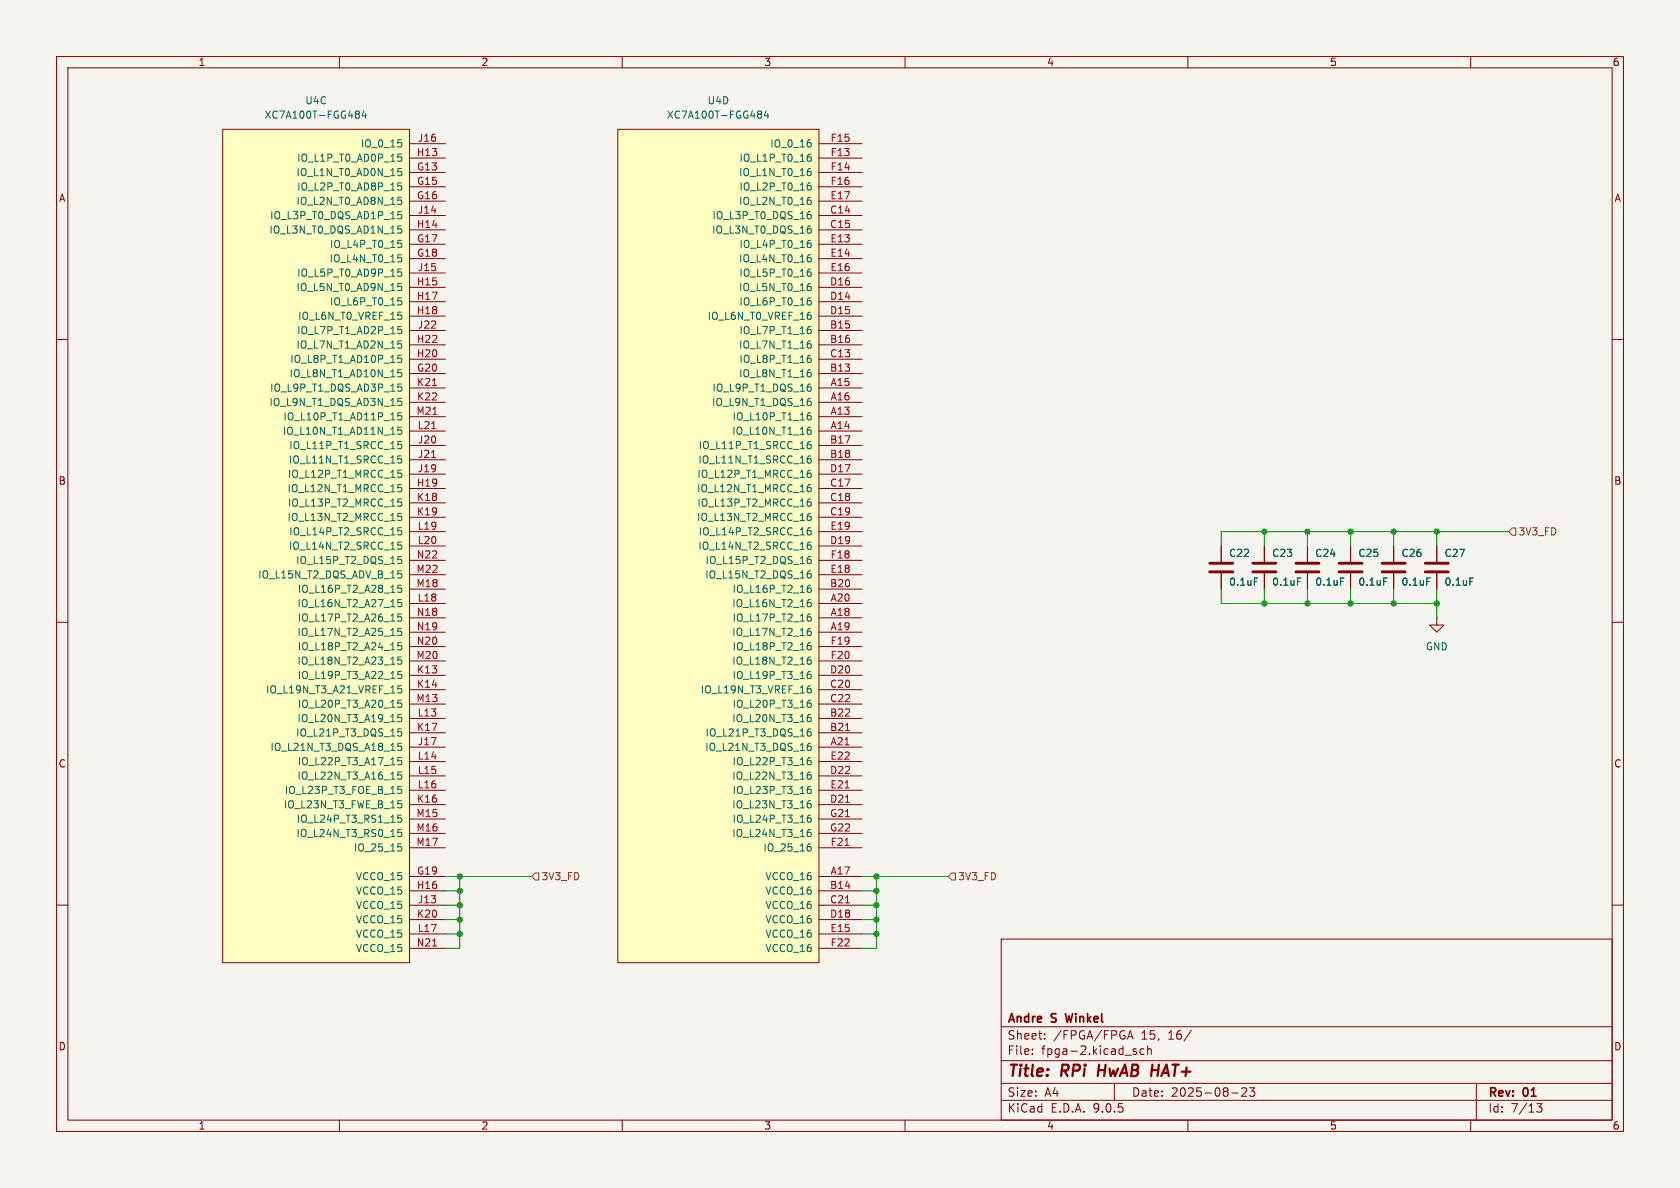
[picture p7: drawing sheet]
<svg xmlns="http://www.w3.org/2000/svg" width="297mm" height="210mm" viewBox="0 0 297 210" stroke-linecap="round" stroke-linejoin="round" font-family="sans-serif">
<path d="M0 0h297v210h-297z" fill="#f5f4ef" stroke="#f5f4ef" stroke-width=".18"/>
<g fill="none" stroke="#840000" stroke-width=".18">
<path d="M10 10h277v190h-277zM12 12h273v186h-273zM60 10v2M110 10v2M160 10v2M210 10v2M260 10v2M10 60h2M285 60h2M215.9 96.5v2.8M223.5 96.5v2.8M231.1 96.5v2.8"/>
<path d="M238.8 96.5v2.8M246.4 96.5v2.8M254 96.5v2.8M10 110h2M215.9 101.3v2.8M223.5 101.3v2.8M231.1 101.3v2.8M238.8 101.3v2.8M246.4 101.3v2.8M254 109.2v1.3h1.3l-1.3 1.3-1.3-1.3h1.3M254 109.2h.1M254 101.3v2.8"/>
<path d="M285 110h2M10 160h2M177 166h108v32h-108zM285 160h2M60 198v2M110 198v2M160 198v2M177 194.5h108M177 191.5h108M177 187.5h108M177 181.5h108M182.5 186.3v.1"/>
<path d="M182.5 185.5v.1M184.7 183.6v.1M184.7 182.8v.1M197 191.5v3M199.3 183.7l.5-1.5 .5 1.5M199.5 183.3h.7M200.4 185.8l.5 .2 .1 .1-.1 .2-.4 .1M200.4 185.5h.5M202.2 185.5l-.4-.1-.3 .3v.4l.2 .2h.5M202.9 185.5l.2-.1 .4 .1v.9M202.9 184.9v1.5M210 198v2"/>
<path d="M210.6 182.1l-1.3 2M217.7 193.2h1.2M219.5 192.4l.6-.1 .2 .1 .1 .3-.9 1.1h.9M220.9 192.3h.9l-.5 .6 .4 .1v.7l-.2 .1h-.4l-.2-.1M260 198v2M261 191.5v6.5M271.7 195.1h.9l-.5 .6 .4 .1v.7l-.2 .1-.6-.1"/>
</g>
<path d="M194.3 188.2l-.2 2" fill="none" stroke="#840000" stroke-width=".4"/>
<path d="M188.3 179.2l.4 1.5" fill="none" stroke="#840000" stroke-width=".3"/>
<path d="M213.9 99.6h4M221.5 99.6h4.1M229.1 99.6h4.1M236.7 99.6h4.1M244.3 99.6h4.1M252 99.6h4M213.9 101.1h4M221.5 101.1h4.1M229.1 101.1h4.1M236.7 101.1h4.1M244.3 101.1h4.1M252 101.1h4" fill="none" stroke="#840000" stroke-width=".51"/>
<path d="M221.8 102.2h.6M229.4 102.2h.6M237 102.2h.6M244.6 102.2h.6M252.2 102.2h.6M259.9 102.2h.6" fill="none" stroke="#006464" stroke-width=".18"/>
<path d="M39.4 22.9h33v147.3h-33z" fill="#ffffc2"/>
<g fill="none" stroke="#840000" stroke-width=".18">
<path d="M39.4 22.9h33v147.3h-33zM72.4 25.4h6.3M72.4 27.9h6.3M72.4 30.5h6.3M72.4 33h6.3M72.4 35.6h6.3M72.4 38.1h6.3M72.4 40.6h6.3M72.4 43.2h6.3M72.4 45.7h6.3M72.4 48.3h6.3M72.4 50.8h6.3"/>
<path d="M72.4 53.3h6.3M72.4 55.9h6.3M72.4 58.4h6.3M72.4 61h6.3M72.4 63.5h6.3M72.4 66h6.3M72.4 68.6h6.3M72.4 71.1h6.3M72.4 73.7h6.3M72.4 76.2h6.3M72.4 78.7h6.3M72.4 81.3h6.3"/>
<path d="M72.4 83.8h6.3M72.4 86.4h6.3M72.4 88.9h6.3M72.4 91.4h6.3M72.4 94h6.3M72.4 96.5h6.3M72.4 99.1h6.3M72.4 101.6h6.3M72.4 104.1h6.3M72.4 106.7h6.3M72.4 109.2h6.3M72.4 111.8h6.3"/>
<path d="M72.4 114.3h6.3M72.4 116.8h6.3M72.4 119.4h6.3M72.4 121.9h6.3M72.4 124.5h6.3M72.4 127h6.3M72.4 129.5h6.3M72.4 132.1h6.3M72.4 134.6h6.3M72.4 137.2h6.3M72.4 139.7h6.3M72.4 142.2h6.3"/>
<path d="M72.4 144.8h6.3M72.4 147.3h6.3M72.4 149.9h6.3M72.4 154.9h6.3M72.4 157.5h6.3M72.4 160h6.3M72.4 162.6h6.3M72.4 165.1h6.3M72.4 167.6h6.3"/>
</g>
<g fill="none" stroke="#006464" stroke-width=".18">
<path d="M63 19.6h.3l.2 .3-.2 .3M64.3 19.6l-.3 .9h.8M63 20.2h.3M63.3 20.2l.2 .2v.3l-.1 .1-.4 .1M64.6 20.1v.8M70.4 27.2h.6M70.4 29.8h.6M70.4 32.3h.6M70.4 34.9h.6M70.4 37.4h.6M70.4 39.9h.6M70.5 27.7h.3l.2 .3v.4l-.5 .1"/>
<path d="M70.5 30.3h.3l.2 .2v.4l-.5 .2M70.5 32.8h.3l.2 .3v.4l-.5 .1M70.5 35.4h.3l.2 .2v.4l-.5 .1M70.5 37.9h.3l.2 .2v.5l-.5 .1M71 25.3v.6M70.4 42.5h.6M70.4 45h.6M70.4 47.6h.6M70.4 50.1h.6M70.4 52.6h.6M70.4 55.2h.6M70.4 57.7h.6"/>
<path d="M70.5 40.4h.3l.2 .3v.4l-.5 .1M70.5 43h.3l.2 .2-.1 .5-.4 .1M70.5 48.1h.3l.2 .2-.1 .5h-.4M70.5 50.6h.3l.2 .2-.1 .5-.4 .1M70.5 53.1h.3l.2 .3-.1 .5h-.4M70.5 58.2h.3l.2 .3-.1 .4-.4 .1M70.8 45.5l.2 .3v.3l-.2 .2M70.9 55.7l.1 .2-.1 .5M70.4 65.9l.4-.1 .2 .3-.1 .5h-.5M70.4 60.3h.6M70.4 65.3h.6M70.4 67.9h.6"/>
<path d="M70.4 70.4h.6M70.4 78h.6M70.5 60.8h.3l.2 .2-.1 .5h-.4M70.5 68.4h.3l.2 .2-.1 .5-.4 .1M70.5 70.9h.3l.2 .3-.1 .4-.4 .1M70.5 78.5h.3l.2 .3-.1 .5h-.4M71 62.8h-.6l-.1 .6 .2-.1 .4 .1 .1 .1v.5l-.2 .1-.5-.1M71 73h-.6l-.1 .6 .2-.1h.4l.1 .2v.4l-.2 .1-.5-.1M71 75.5h-.6l-.1 .6 .2-.1 .4 .1 .1 .1v.5l-.2 .1-.5-.1M70.4 80.6h.6M70.4 83.1h.6M70.4 85.7h.6"/>
<path d="M70.4 88.2h.6M70.4 90.7h.6M70.4 93.3h.6M70.4 95.8h.6M70.4 98.4h.6M70.5 81.1h.3l.2 .2-.1 .5-.4 .1M70.5 83.6h.3l.2 .3-.1 .4-.4 .1M70.5 86.2h.3l.2 .2-.1 .5h-.4M70.5 88.7h.3l.2 .2-.1 .5-.4 .1M70.5 91.2h.3l.2 .3-.1 .5h-.4M70.5 93.8h.3l.2 .2-.1 .5-.4 .1M70.5 96.3h.3l.2 .3-.1 .4-.4 .1"/>
<path d="M70.5 98.9h.3l.2 .2-.1 .5h-.4M70.4 100.9h.6M70.5 101.4h.3l.2 .2-.1 .5-.4 .1M71 103.4h-.6l-.1 .7 .2-.2 .4 .1 .1 .2v.4l-.2 .1-.5-.1M71 106h-.6l-.1 .6 .2-.1h.4l.1 .2v.4l-.2 .2-.5-.2M71 108.5h-.6l-.1 .6 .2-.1 .4 .1 .1 .2v.4l-.2 .1-.5-.1M71 111.1h-.6l-.1 .6 .2-.1h.4l.1 .2v.4l-.2 .1-.5-.1M71 113.6h-.6l-.1 .6 .2-.1 .4 .1 .1 .1v.5l-.2 .1-.5-.1M71 116.1h-.6l-.1 .7 .2-.2 .4 .1 .1 .2v.4l-.2 .1-.5-.1M71 118.7h-.6l-.1 .6 .2-.1h.4l.1 .2v.4l-.2 .2-.5-.2M70.4 121.8l.4-.1 .2 .3-.1 .4h-.5M70.4 121.2h.6"/>
<path d="M70.4 128.8h.6M70.4 139h.6M70.5 129.3h.3l.2 .3v.4l-.5 .1M70.5 139.5h.3l.2 .2v.5l-.5 .1M71 123.8h-.6l-.1 .6 .2-.1h.4l.1 .2v.4l-.2 .1-.5-.1M71 126.3h-.6l-.1 .6 .2-.1 .4 .1 .1 .1v.5l-.2 .1-.5-.1M71 131.4h-.6l-.1 .6 .2-.1h.4l.1 .2v.4l-.2 .2-.5-.2M71 133.9h-.6l-.1 .6 .2-.1 .4 .1 .1 .2v.4l-.2 .1-.5-.1M71 136.5h-.6l-.1 .6 .2-.1h.4l.1 .2v.4l-.2 .1-.5-.1M70.4 141.5h.6M70.4 149.2h.6M70.5 142h.3l.2 .3v.4l-.5 .1"/>
<path d="M70.5 149.7h.3l.2 .2v.4l-.5 .1M71 144.1h-.6l-.1 .6 .2-.1h.4l.1 .2v.4l-.2 .2-.5-.2M71 146.6h-.6l-.1 .6 .2-.1 .4 .1 .1 .2v.4l-.2 .1-.5-.1"/>
</g>
<path d="M76.3 75.8h.7M76.4 68.2h.8M76.5 73.2h.8M76.3 80.9h.7M76.5 167.2h.7" fill="none" stroke="#a90000" stroke-width=".18"/>
<path d="M109.2 22.9h35.6v147.3h-35.6z" fill="#ffffc2"/>
<g fill="none" stroke="#840000" stroke-width=".18">
<path d="M109.2 22.9h35.6v147.3h-35.6zM144.8 25.4h7.6M144.8 27.9h7.6M144.8 30.5h7.6M144.8 33h7.6M144.8 35.6h7.6M144.8 38.1h7.6M144.8 40.6h7.6M144.8 43.2h7.6M144.8 45.7h7.6M144.8 48.3h7.6M144.8 50.8h7.6"/>
<path d="M144.8 53.3h7.6M144.8 55.9h7.6M144.8 58.4h7.6M144.8 61h7.6M144.8 63.5h7.6M144.8 66h7.6M144.8 68.6h7.6M144.8 71.1h7.6M144.8 73.7h7.6M144.8 76.2h7.6M144.8 78.7h7.6M144.8 81.3h7.6"/>
<path d="M144.8 83.8h7.6M144.8 86.4h7.6M144.8 88.9h7.6M144.8 91.4h7.6M144.8 94h7.6M144.8 96.5h7.6M144.8 99.1h7.6M215.9 96.5v2.8M223.5 96.5v2.8M231.1 96.5v2.8M238.8 96.5v2.8M246.4 96.5v2.8"/>
<path d="M254 96.5v2.8M144.8 101.6h7.6M144.8 104.1h7.6M144.8 106.7h7.6M144.8 109.2h7.6M144.8 111.8h7.6M144.8 114.3h7.6M144.8 116.8h7.6M144.8 119.4h7.6M215.9 101.3v2.8M223.5 101.3v2.8M231.1 101.3v2.8"/>
<path d="M238.8 101.3v2.8M246.4 101.3v2.8M254 101.3v2.8M144.8 121.9h7.6M144.8 124.5h7.6M144.8 127h7.6M144.8 129.5h7.6M144.8 132.1h7.6M144.8 134.6h7.6M144.8 137.2h7.6M144.8 139.7h7.6M144.8 142.2h7.6"/>
<path d="M144.8 144.8h7.6M144.8 147.3h7.6M144.8 149.9h7.6M144.8 154.9h7.6M144.8 157.5h7.6M144.8 160h7.6M144.8 162.6h7.6M144.8 165.1h7.6M144.8 167.6h7.6"/>
</g>
<g fill="none" stroke="#006464" stroke-width=".18">
<path d="M134.2 19.6h.2l.3 .3-.3 .3M135.4 19.6l-.3 .9h.8M134.2 20.2h.2M134.4 20.2l.3 .2v.3l-.2 .1-.3 .1M135.7 20.1v.8M142.9 27.7h.3l.2 .3v.4l-.5 .1M142.9 32.8h.3l.2 .3v.4l-.5 .1M143.1 27.2h.2M143.1 29.8h.2M143.1 32.3h.2M143.1 34.9h.2M143.1 37.4h.2"/>
<path d="M143.1 39.9h.2M143.2 30.3l.2 .2v.3l-.2 .3M143.2 35.4l.2 .2v.3l-.2 .2M143.2 37.9l.2 .2v.3l-.2 .3M143.4 25.3v.6M142.9 43h.3l.2 .2v.4l-.5 .2M142.9 48.1h.3l.2 .2v.4l-.5 .1M142.9 53.1h.3l.2 .3v.4l-.5 .1M142.9 58.2h.3l.2 .3v.4l-.5 .1M143.1 42.5h.2M143.1 45h.2M143.1 47.6h.2"/>
<path d="M143.1 50.1h.2M143.1 52.6h.2M143.1 57.7h.2M143.2 40.4l.2 .3v.3l-.2 .2M143.2 45.5l.2 .3v.3l-.2 .2M143.2 50.6l.2 .2v.3l-.2 .3M143.3 55.7l.1 .2-.1 .5M142.9 63.3h.3l.2 .2v.5l-.5 .1M142.9 73.5h.3l.2 .2v.4l-.5 .1M142.9 76h.3l.2 .2v.5l-.5 .1M142.9 78.5h.3l.2 .3v.4l-.5 .1M143.1 60.3h.2"/>
<path d="M143.1 62.8h.2M143.1 65.3h.2M143.1 67.9h.2M143.1 70.4h.2M143.2 60.8l.2 .2v.3l-.2 .2M143.2 65.8l.2 .3v.3l-.2 .2M143.2 68.4l.2 .2v.3l-.2 .3M143.2 70.9l.2 .3v.3l-.2 .2M143.3 73h-.4M143.3 75.5l-.4 .1M143.3 78l-.4 .1M142.9 81.1h.3l.2 .2v.4l-.5 .2"/>
<path d="M142.9 83.6h.3l.2 .3v.4l-.5 .1M142.9 86.2h.3l.2 .2v.4l-.5 .1M142.9 88.7h.3l.2 .2v.5l-.5 .1M142.9 91.2h.3l.2 .3v.4l-.5 .1M142.9 93.8h.3l.2 .2v.4l-.5 .2M142.9 96.3h.3l.2 .3v.4l-.5 .1M142.9 98.9h.3l.2 .2v.4l-.5 .1M143.3 80.6l-.4 .1M143.3 83.1l-.4 .1M143.3 85.7h-.4M143.3 88.2l-.4 .1M143.3 90.7l-.4 .1"/>
<path d="M143.3 93.3l-.4 .1M143.3 95.8l-.4 .1M143.3 98.4h-.4M142.9 101.4h.3l.2 .2v.5l-.5 .1M142.9 103.9h.3l.2 .3v.4l-.5 .1M142.9 106.5h.3l.2 .2v.4l-.5 .2M142.9 109h.3l.2 .3v.4l-.5 .1M142.9 111.6h.3l.2 .2v.4l-.5 .1M142.9 114.1h.3l.2 .2v.5l-.5 .1M142.9 116.6h.3l.2 .3v.4l-.5 .1M142.9 119.2h.3l.2 .2v.4l-.5 .2M143.3 100.9l-.4 .1"/>
<path d="M143.3 103.4l-.4 .1M143.3 106l-.4 .1M143.3 108.5l-.4 .1M143.3 111.1h-.4M143.3 113.6l-.4 .1M143.3 116.1l-.4 .1M143.3 118.7l-.4 .1M221.8 102.2h.6M229.4 102.2h.6M237 102.2h.6M244.6 102.2h.6M252.2 102.2h.6"/>
<path d="M259.9 102.2h.6M142.9 121.7h.3l.2 .3v.4l-.5 .1M142.9 124.3h.3l.2 .2v.4l-.5 .1M142.9 126.8h.3l.2 .2v.5l-.5 .1M142.9 129.3h.3l.2 .3v.4l-.5 .1M142.9 131.9h.3l.2 .2v.4l-.5 .2M142.9 134.4h.3l.2 .3v.4l-.5 .1M142.9 137h.3l.2 .2v.4l-.5 .1M142.9 139.5h.3l.2 .2v.5l-.5 .1M143.1 121.2h.2M143.3 123.8h-.4M143.3 126.3l-.4 .1"/>
<path d="M143.3 128.8l-.4 .1M143.3 131.4l-.4 .1M143.3 133.9l-.4 .1M143.3 136.5h-.4M143.3 139l-.4 .1M142.9 142h.3l.2 .3v.4l-.5 .1M142.9 144.6h.3l.2 .2v.4l-.5 .2M142.9 147.1h.3l.2 .3v.4l-.5 .1M142.9 149.7h.3l.2 .2v.4l-.5 .1M143.1 149.2h.2M143.3 141.5l-.4 .1M143.3 144.1l-.4 .1"/>
<path d="M143.3 146.6l-.4 .1"/>
</g>
<path d="M149.4 139.3h.7M149.5 129.1h.7M149.4 149.4h.7M149.5 141.8h.7M149.5 159.6h.7" fill="none" stroke="#a90000" stroke-width=".18"/>
<path d="M267.3 93.3h.7v1.3h-.7l-.6-.6zM94.6 154.3h.6v1.3h-.6l-.6-.7zM168.3 154.3h.6v1.3h-.6l-.7-.7z" fill="none" stroke="#725600" stroke-width=".18"/>
<g fill="none" stroke="#009600" stroke-width=".18">
<path d="M223.5 94v2.5M231.1 94v2.5M238.8 94v2.5M246.4 94v2.5M254 94v2.5M266.7 94h-50.8v2.5M215.9 104.1v2.6h38.1M223.5 104.1v2.6M231.1 104.1v2.6M238.8 104.1v2.6M246.4 104.1v2.6M254 104.1v5.1"/>
<path d="M78.7 157.5h2.6M78.7 154.9h15.3M81.3 154.9v12.7h-2.6M152.4 157.5h2.5M152.4 154.9h15.2M154.9 154.9v12.7h-2.5M78.7 160h2.6M78.7 162.6h2.6M78.7 165.1h2.6M152.4 160h2.5M152.4 162.6h2.5M152.4 165.1h2.5"/>
</g>
<g fill="#009600" stroke="#009600" stroke-width=".18">
<circle cx="81.3" cy="165.1" r=".46"/>
<circle cx="154.9" cy="154.9" r=".46"/>
<circle cx="154.9" cy="157.5" r=".46"/>
<circle cx="154.9" cy="162.6" r=".46"/>
<circle cx="154.9" cy="165.1" r=".46"/>
<circle cx="81.3" cy="154.9" r=".46"/>
<circle cx="81.3" cy="157.5" r=".46"/>
<circle cx="81.3" cy="160" r=".46"/>
<circle cx="154.9" cy="160" r=".46"/>
<circle cx="81.3" cy="162.6" r=".46"/>
<circle cx="238.8" cy="106.7" r=".46"/>
<circle cx="231.1" cy="106.7" r=".46"/>
<circle cx="246.4" cy="94" r=".46"/>
<circle cx="238.8" cy="94" r=".46"/>
<circle cx="223.5" cy="94" r=".46"/>
<circle cx="231.1" cy="94" r=".46"/>
<circle cx="254" cy="106.7" r=".46"/>
<circle cx="246.4" cy="106.7" r=".46"/>
<circle cx="223.5" cy="106.7" r=".46"/>
<circle cx="254" cy="94" r=".46"/>
</g>
<g font-size="2.8" fill="#840000">
<text x="178" y="190.9">Title:</text>
<text x="187.7" y="190.9">RPi</text>
<text x="194.9" y="190.9">HwAB HAT+</text>
</g>
<g font-size="2.1" fill="#840000">
<text x="178" y="184">Sheet:</text>
<text x="178" y="181.2">Andre</text>
<text x="186" y="181.2">S</text>
<text x="186.2" y="184">/FPGA/FPGA</text>
<text x="189.1" y="181.2">Winkel</text>
<text x="201.8" y="184">15,</text>
<text x="206.7" y="184">16/</text>
<text x="178" y="186.7">File:</text>
<text x="184.1" y="186.7">fpga-2.kicad_sch</text>
<text x="178" y="196.9">KiCad</text>
<text x="178" y="194.1">Size:</text>
<text x="184.7" y="194.1">A4</text>
<text x="185.7" y="196.9">E.D.A.</text>
<text x="193.3" y="196.9">9.0.5</text>
<text x="200" y="194.1">Date:</text>
<text x="207" y="194.1">2025-08-23</text>
<text x="263" y="194.3">Rev:</text>
<text x="263" y="196.9">Id:</text>
<text x="267.1" y="196.9">7/13</text>
<text x="269.4" y="194.3">01</text>
</g>
<g font-size="1.8" fill="#840000">
<text x="35" y="11.9">1</text>
<text x="85" y="11.9">2</text>
<text x="135" y="11.9">3</text>
<text x="185" y="11.9">4</text>
<text x="235" y="11.9">5</text>
<text x="285" y="11.9">6</text>
<text x="10.3" y="35.9">A</text>
<text x="285.3" y="35.9">A</text>
<text x="10.3" y="85.9">B</text>
<text x="285.3" y="85.9">B</text>
<text x="10.3" y="135.9">C</text>
<text x="285.3" y="135.9">C</text>
<text x="10.3" y="185.9">D</text>
<text x="285.3" y="185.9">D</text>
<text x="35" y="199.9">1</text>
<text x="85" y="199.9">2</text>
<text x="135" y="199.9">3</text>
<text x="185" y="199.9">4</text>
<text x="235" y="199.9">5</text>
<text x="285" y="199.9">6</text>
</g>
<g font-size="1.8" fill="#006464">
<text x="46.7" y="21.2">XC7A100T-FGG484</text>
<text x="53.9" y="18.6">U4C</text>
<text x="117.8" y="21.2">XC7A100T-FGG484</text>
<text x="125" y="18.6">U4D</text>
<text x="52.4" y="28.8">IO_L1P_T0_AD0P_15</text>
<text x="63.7" y="26.3">IO_0_15</text>
<text x="130.6" y="28.8">IO_L1P_T0_16</text>
<text x="136.1" y="26.3">IO_0_16</text>
<text x="52.3" y="31.3">IO_L1N_T0_AD0N_15</text>
<text x="52.4" y="33.9">IO_L2P_T0_AD8P_15</text>
<text x="130.6" y="31.3">IO_L1N_T0_16</text>
<text x="130.6" y="33.9">IO_L2P_T0_16</text>
<text x="47.5" y="41.5">IO_L3N_T0_DQS_AD1N_15</text>
<text x="47.6" y="39">IO_L3P_T0_DQS_AD1P_15</text>
<text x="52.3" y="36.4">IO_L2N_T0_AD8N_15</text>
<text x="125.8" y="41.5">IO_L3N_T0_DQS_16</text>
<text x="125.8" y="39">IO_L3P_T0_DQS_16</text>
<text x="130.6" y="36.4">IO_L2N_T0_16</text>
<text x="58.2" y="46.6">IO_L4N_T0_15</text>
<text x="58.2" y="44">IO_L4P_T0_15</text>
<text x="130.6" y="46.6">IO_L4N_T0_16</text>
<text x="130.6" y="44">IO_L4P_T0_16</text>
<text x="52.3" y="51.7">IO_L5N_T0_AD9N_15</text>
<text x="52.4" y="49.1">IO_L5P_T0_AD9P_15</text>
<text x="130.6" y="51.7">IO_L5N_T0_16</text>
<text x="130.6" y="49.1">IO_L5P_T0_16</text>
<text x="52.4" y="59.3">IO_L7P_T1_AD2P_15</text>
<text x="52.6" y="56.7">IO_L6N_T0_VREF_15</text>
<text x="58.2" y="54.2">IO_L6P_T0_15</text>
<text x="125" y="56.7">IO_L6N_T0_VREF_16</text>
<text x="130.6" y="54.2">IO_L6P_T0_16</text>
<text x="130.6" y="59.3">IO_L7P_T1_16</text>
<text x="51.2" y="64.4">IO_L8P_T1_AD10P_15</text>
<text x="52.3" y="61.8">IO_L7N_T1_AD2N_15</text>
<text x="130.6" y="61.8">IO_L7N_T1_16</text>
<text x="130.6" y="64.4">IO_L8P_T1_16</text>
<text x="47.5" y="72">IO_L9N_T1_DQS_AD3N_15</text>
<text x="47.6" y="69.4">IO_L9P_T1_DQS_AD3P_15</text>
<text x="51.1" y="66.9">IO_L8N_T1_AD10N_15</text>
<text x="125.8" y="72">IO_L9N_T1_DQS_16</text>
<text x="125.8" y="69.4">IO_L9P_T1_DQS_16</text>
<text x="130.6" y="66.9">IO_L8N_T1_16</text>
<text x="49.9" y="77.1">IO_L10N_T1_AD11N_15</text>
<text x="50" y="74.5">IO_L10P_T1_AD11P_15</text>
<text x="129.3" y="77.1">IO_L10N_T1_16</text>
<text x="129.4" y="74.5">IO_L10P_T1_16</text>
<text x="51" y="82.1">IO_L11N_T1_SRCC_15</text>
<text x="51" y="79.6">IO_L11P_T1_SRCC_15</text>
<text x="123.4" y="82.1">IO_L11N_T1_SRCC_16</text>
<text x="123.4" y="79.6">IO_L11P_T1_SRCC_16</text>
<text x="50.7" y="87.2">IO_L12N_T1_MRCC_15</text>
<text x="50.8" y="84.7">IO_L12P_T1_MRCC_15</text>
<text x="50.8" y="89.8">IO_L13P_T2_MRCC_15</text>
<text x="123.1" y="87.2">IO_L12N_T1_MRCC_16</text>
<text x="123.2" y="84.7">IO_L12P_T1_MRCC_16</text>
<text x="123.2" y="89.8">IO_L13P_T2_MRCC_16</text>
<text x="50.7" y="92.3">IO_L13N_T2_MRCC_15</text>
<text x="51" y="94.8">IO_L14P_T2_SRCC_15</text>
<text x="123.1" y="92.3">IO_L13N_T2_MRCC_16</text>
<text x="123.4" y="94.8">IO_L14P_T2_SRCC_16</text>
<text x="51" y="97.4">IO_L14N_T2_SRCC_15</text>
<text x="52.2" y="99.9">IO_L15P_T2_DQS_15</text>
<text x="123.4" y="97.4">IO_L14N_T2_SRCC_16</text>
<text x="124.6" y="99.9">IO_L15P_T2_DQS_16</text>
<text x="217.2" y="98.7">C22</text>
<text x="224.8" y="98.7">C23</text>
<text x="232.4" y="98.7">C24</text>
<text x="240" y="98.7">C25</text>
<text x="247.7" y="98.7">C26</text>
<text x="255.3" y="98.7">C27</text>
<text x="45.5" y="102.5">IO_L15N_T2_DQS_ADV_B_15</text>
<text x="52.5" y="107.5">IO_L16N_T2_A27_15</text>
<text x="52.5" y="105">IO_L16P_T2_A28_15</text>
<text x="124.6" y="102.5">IO_L15N_T2_DQS_16</text>
<text x="129.3" y="107.5">IO_L16N_T2_16</text>
<text x="129.4" y="105">IO_L16P_T2_16</text>
<text x="217.2" y="103.7">0.1uF</text>
<text x="224.8" y="103.7">0.1uF</text>
<text x="232.4" y="103.7">0.1uF</text>
<text x="240" y="103.7">0.1uF</text>
<text x="247.7" y="103.7">0.1uF</text>
<text x="255.3" y="103.7">0.1uF</text>
<text x="52.5" y="112.6">IO_L17N_T2_A25_15</text>
<text x="52.5" y="110.1">IO_L17P_T2_A26_15</text>
<text x="129.3" y="112.6">IO_L17N_T2_16</text>
<text x="129.4" y="110.1">IO_L17P_T2_16</text>
<text x="52.5" y="117.7">IO_L18N_T2_A23_15</text>
<text x="52.5" y="115.2">IO_L18P_T2_A24_15</text>
<text x="129.3" y="117.7">IO_L18N_T2_16</text>
<text x="129.4" y="115.2">IO_L18P_T2_16</text>
<text x="252" y="115.2">GND</text>
<text x="46.9" y="122.8">IO_L19N_T3_A21_VREF_15</text>
<text x="52.5" y="120.2">IO_L19P_T3_A22_15</text>
<text x="52.5" y="125.3">IO_L20P_T3_A20_15</text>
<text x="123.8" y="122.8">IO_L19N_T3_VREF_16</text>
<text x="129.4" y="120.2">IO_L19P_T3_16</text>
<text x="129.4" y="125.3">IO_L20P_T3_16</text>
<text x="52.2" y="130.4">IO_L21P_T3_DQS_15</text>
<text x="52.5" y="127.9">IO_L20N_T3_A19_15</text>
<text x="124.6" y="130.4">IO_L21P_T3_DQS_16</text>
<text x="129.3" y="127.9">IO_L20N_T3_16</text>
<text x="47.7" y="132.9">IO_L21N_T3_DQS_A18_15</text>
<text x="52.5" y="135.5">IO_L22P_T3_A17_15</text>
<text x="124.6" y="132.9">IO_L21N_T3_DQS_16</text>
<text x="129.4" y="135.5">IO_L22P_T3_16</text>
<text x="50.1" y="143.1">IO_L23N_T3_FWE_B_15</text>
<text x="50.2" y="140.6">IO_L23P_T3_FOE_B_15</text>
<text x="52.5" y="138">IO_L22N_T3_A16_15</text>
<text x="129.3" y="138">IO_L22N_T3_16</text>
<text x="129.3" y="143.1">IO_L23N_T3_16</text>
<text x="129.4" y="140.6">IO_L23P_T3_16</text>
<text x="52.3" y="148.2">IO_L24N_T3_RS0_15</text>
<text x="52.4" y="145.6">IO_L24P_T3_RS1_15</text>
<text x="129.3" y="148.2">IO_L24N_T3_16</text>
<text x="129.4" y="145.6">IO_L24P_T3_16</text>
<text x="62.5" y="150.7">IO_25_15</text>
<text x="62.8" y="155.8">VCCO_15</text>
<text x="134.9" y="150.7">IO_25_16</text>
<text x="135.2" y="155.8">VCCO_16</text>
<text x="62.8" y="158.3">VCCO_15</text>
<text x="62.8" y="160.9">VCCO_15</text>
<text x="135.2" y="158.3">VCCO_16</text>
<text x="135.2" y="160.9">VCCO_16</text>
<text x="62.8" y="163.4">VCCO_15</text>
<text x="62.8" y="166">VCCO_15</text>
<text x="135.2" y="163.4">VCCO_16</text>
<text x="135.2" y="166">VCCO_16</text>
<text x="62.8" y="168.5">VCCO_15</text>
<text x="135.2" y="168.5">VCCO_16</text>
</g>
<g font-size="1.8" fill="#a90000">
<text x="73.6" y="27.7">H13</text>
<text x="73.8" y="25.1">J16</text>
<text x="146.7" y="25.1">F15</text>
<text x="146.7" y="27.7">F13</text>
<text x="73.6" y="30.2">G13</text>
<text x="73.6" y="32.8">G15</text>
<text x="73.6" y="35.3">G16</text>
<text x="146.7" y="35.3">E17</text>
<text x="146.7" y="30.2">F14</text>
<text x="146.7" y="32.8">F16</text>
<text x="73.6" y="40.4">H14</text>
<text x="73.8" y="37.8">J14</text>
<text x="146.6" y="37.8">C14</text>
<text x="146.6" y="40.4">C15</text>
<text x="73.6" y="42.9">G17</text>
<text x="73.6" y="45.5">G18</text>
<text x="146.7" y="42.9">E13</text>
<text x="146.7" y="45.5">E14</text>
<text x="73.6" y="50.5">H15</text>
<text x="73.6" y="53.1">H17</text>
<text x="73.8" y="48">J15</text>
<text x="146.6" y="50.5">D16</text>
<text x="146.6" y="53.1">D14</text>
<text x="146.7" y="48">E16</text>
<text x="73.6" y="55.6">H18</text>
<text x="73.8" y="58.2">J22</text>
<text x="146.6" y="55.6">D15</text>
<text x="146.6" y="58.2">B15</text>
<text x="73.6" y="60.7">H22</text>
<text x="73.6" y="63.2">H20</text>
<text x="73.6" y="65.8">G20</text>
<text x="146.6" y="60.7">B16</text>
<text x="146.6" y="63.2">C13</text>
<text x="146.6" y="65.8">B13</text>
<text x="73.6" y="68.3">K21</text>
<text x="73.6" y="70.9">K22</text>
<text x="146.7" y="68.3">A15</text>
<text x="146.7" y="70.9">A16</text>
<text x="73.5" y="73.4">M21</text>
<text x="73.7" y="75.9">L21</text>
<text x="146.7" y="73.4">A13</text>
<text x="146.7" y="75.9">A14</text>
<text x="73.8" y="78.5">J20</text>
<text x="73.8" y="81">J21</text>
<text x="73.8" y="83.6">J19</text>
<text x="146.6" y="78.5">B17</text>
<text x="146.6" y="81">B18</text>
<text x="146.6" y="83.6">D17</text>
<text x="73.6" y="86.1">H19</text>
<text x="73.6" y="88.6">K18</text>
<text x="146.6" y="86.1">C17</text>
<text x="146.6" y="88.6">C18</text>
<text x="73.6" y="91.2">K19</text>
<text x="73.7" y="93.7">L19</text>
<text x="146.6" y="91.2">C19</text>
<text x="146.7" y="93.7">E19</text>
<text x="73.5" y="101.3">M22</text>
<text x="73.6" y="98.8">N22</text>
<text x="73.7" y="96.3">L20</text>
<text x="146.6" y="96.3">D19</text>
<text x="146.7" y="101.3">E18</text>
<text x="146.7" y="98.8">F18</text>
<text x="73.5" y="103.9">M18</text>
<text x="73.7" y="106.4">L18</text>
<text x="146.6" y="103.9">B20</text>
<text x="146.7" y="106.4">A20</text>
<text x="73.6" y="109">N18</text>
<text x="73.6" y="111.5">N19</text>
<text x="146.7" y="109">A18</text>
<text x="146.7" y="111.5">A19</text>
<text x="73.5" y="116.6">M20</text>
<text x="73.6" y="114">N20</text>
<text x="73.6" y="119.1">K13</text>
<text x="146.6" y="119.1">D20</text>
<text x="146.7" y="114">F19</text>
<text x="146.7" y="116.6">F20</text>
<text x="73.5" y="124.2">M13</text>
<text x="73.6" y="121.7">K14</text>
<text x="146.6" y="121.7">C20</text>
<text x="146.6" y="124.2">C22</text>
<text x="73.6" y="129.3">K17</text>
<text x="73.7" y="126.7">L13</text>
<text x="73.8" y="131.8">J17</text>
<text x="146.6" y="126.7">B22</text>
<text x="146.6" y="129.3">B21</text>
<text x="146.7" y="131.8">A21</text>
<text x="73.7" y="134.4">L14</text>
<text x="73.7" y="136.9">L15</text>
<text x="146.6" y="136.9">D22</text>
<text x="146.7" y="134.4">E22</text>
<text x="73.6" y="142">K16</text>
<text x="73.7" y="139.4">L16</text>
<text x="146.6" y="142">D21</text>
<text x="146.7" y="139.4">E21</text>
<text x="73.5" y="144.5">M15</text>
<text x="73.5" y="147.1">M16</text>
<text x="73.5" y="149.6">M17</text>
<text x="146.6" y="144.5">G21</text>
<text x="146.6" y="147.1">G22</text>
<text x="146.7" y="149.6">F21</text>
<text x="73.6" y="154.7">G19</text>
<text x="146.7" y="154.7">A17</text>
<text x="73.6" y="157.2">H16</text>
<text x="73.8" y="159.8">J13</text>
<text x="146.6" y="157.2">B14</text>
<text x="146.6" y="159.8">C21</text>
<text x="73.6" y="167.4">N21</text>
<text x="73.6" y="162.3">K20</text>
<text x="73.7" y="164.8">L17</text>
<text x="146.6" y="162.3">D18</text>
<text x="146.7" y="164.8">E15</text>
<text x="146.7" y="167.4">F22</text>
</g>
<g font-size="1.8" fill="#725600">
<text x="268.4" y="94.8">3V3_FD</text>
<text x="95.6" y="155.8">3V3_FD</text>
<text x="169.3" y="155.8">3V3_FD</text>
</g>
</svg>
